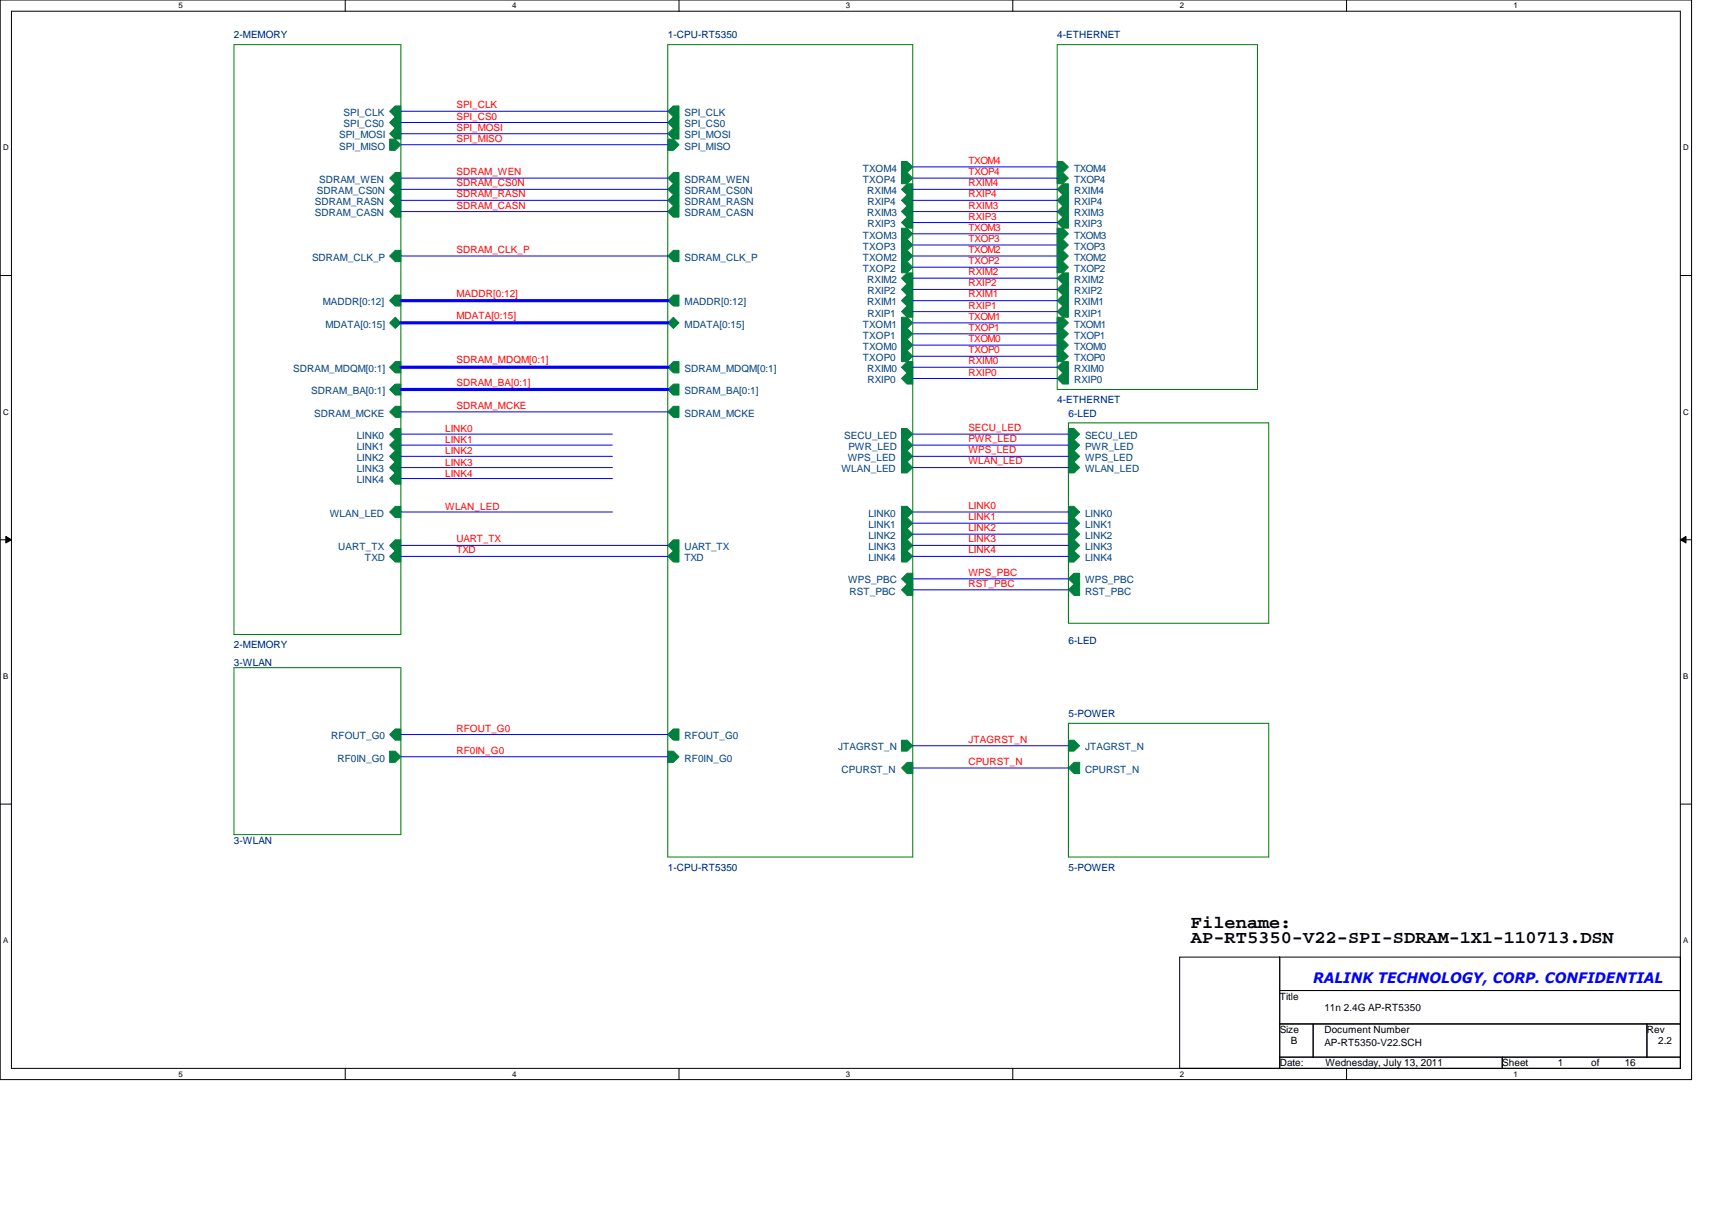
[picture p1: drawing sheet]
<svg xmlns="http://www.w3.org/2000/svg" width="297mm" height="210mm" viewBox="0 0 297 210" stroke-linecap="round" stroke-linejoin="round" font-family="sans-serif">
<path d="M0 0h293.5v187.3h-293.5zM2 1.9h289.5v183.4h-289.5z" fill="none" stroke="#000" stroke-width=".17"/>
<g fill="#fff">
<path d="M30.9 .2h.8v1.5h-.8z"/>
<path d="M30.9 185.5h.8v1.6h-.8z"/>
</g>
<path d="M59.9 0v1.9M59.9 185.3v2" fill="none" stroke="#000" stroke-width=".17"/>
<g fill="#fff">
<path d="M88.9 .2h.7v1.5h-.7z"/>
<path d="M88.9 185.5h.7v1.6h-.7z"/>
</g>
<path d="M117.8 0v1.9M117.8 185.3v2" fill="none" stroke="#000" stroke-width=".17"/>
<g fill="#fff">
<path d="M146.8 .2h.7v1.5h-.7z"/>
<path d="M146.8 185.5h.7v1.6h-.7z"/>
</g>
<path d="M175.7 0v1.9M175.7 185.3v2" fill="none" stroke="#000" stroke-width=".17"/>
<g fill="#fff">
<path d="M204.7 .2h.7v1.5h-.7z"/>
<path d="M204.7 185.5h.7v1.6h-.7z"/>
</g>
<path d="M233.6 0v1.9M233.6 185.3v2" fill="none" stroke="#000" stroke-width=".17"/>
<g fill="#fff">
<path d="M262.6 .2h.8v1.5h-.8z"/>
<path d="M262.6 185.5h.8v1.6h-.8z"/>
<path d="M.5 24.8h1v1.6h-1z"/>
<path d="M292.1 24.8h.9v1.6h-.9z"/>
<path d="M.5 70.7h1v1.5h-1z"/>
<path d="M292.1 70.7h.9v1.5h-.9z"/>
</g>
<path d="M0 47.8h2M291.5 47.8h2" fill="none" stroke="#000" stroke-width=".17"/>
<g fill="#fff">
<path d="M.5 116.5h.9v1.6h-.9z"/>
<path d="M292.1 116.5h.8v1.6h-.8z"/>
</g>
<path d="M0 93.6h2M1 93l1 .6-1 .6zM291.5 93.6l1-.6v1.2zM291.5 93.6h2" fill="none" stroke="#000" stroke-width=".17"/>
<path d="M1 93l1 .6-1 .6zM291.5 93.6l1-.6v1.2z" fill="#000"/>
<g fill="#fff">
<path d="M.5 162.4h.9v1.5h-.9z"/>
<path d="M292.1 162.4h.8v1.5h-.8z"/>
</g>
<path d="M0 139.5h2M291.5 139.5h2M204.7 166h86.8v19.3h-86.8zM222 171.8h69.5M222 166v19.3M222 177.6h69.5M227.8 177.6v5.8M285.7 177.6v5.8M222 183.4h69.5M260.6 183.4v1.9" fill="none" stroke="#000" stroke-width=".17"/>
<path d="M185.4 73.4h34.7v34.7h-34.7z" fill="none" stroke="#008000" stroke-width=".17"/>
<path d="M185.4 87.8h.9l1 1-1 1h-.9z" fill-rule="evenodd" fill="#008040"/>
<path d="M185.4 87.8h.9l1 1-1 1h-.9z" fill="none" stroke="#008040" stroke-width=".17"/>
<path d="M185.4 89.8h.9l1 1-1 .9h-.9z" fill-rule="evenodd" fill="#008040"/>
<path d="M185.4 89.8h.9l1 1-1 .9h-.9z" fill="none" stroke="#008040" stroke-width=".17"/>
<path d="M185.4 91.7h.9l1 1-1 .9h-.9z" fill-rule="evenodd" fill="#008040"/>
<path d="M185.4 91.7h.9l1 1-1 .9h-.9z" fill="none" stroke="#008040" stroke-width=".17"/>
<path d="M185.4 93.6h.9l1 1-1 1h-.9z" fill-rule="evenodd" fill="#008040"/>
<path d="M185.4 93.6h.9l1 1-1 1h-.9z" fill="none" stroke="#008040" stroke-width=".17"/>
<path d="M185.4 95.6h.9l1 .9-1 1h-.9z" fill-rule="evenodd" fill="#008040"/>
<path d="M185.4 95.6h.9l1 .9-1 1h-.9z" fill="none" stroke="#008040" stroke-width=".17"/>
<path d="M185.4 74.3h.9l1 1-1 1h-.9z" fill-rule="evenodd" fill="#008040"/>
<path d="M185.4 74.3h.9l1 1-1 1h-.9z" fill="none" stroke="#008040" stroke-width=".17"/>
<path d="M185.4 80.1h.9l1 1-1 .9h-.9z" fill-rule="evenodd" fill="#008040"/>
<path d="M185.4 80.1h.9l1 1-1 .9h-.9z" fill="none" stroke="#008040" stroke-width=".17"/>
<path d="M185.4 78.2h.9l1 1-1 .9h-.9z" fill-rule="evenodd" fill="#008040"/>
<path d="M185.4 78.2h.9l1 1-1 .9h-.9z" fill="none" stroke="#008040" stroke-width=".17"/>
<path d="M185.4 76.3h.9l1 .9-1 1h-.9z" fill-rule="evenodd" fill="#008040"/>
<path d="M185.4 76.3h.9l1 .9-1 1h-.9z" fill="none" stroke="#008040" stroke-width=".17"/>
<path d="M186.3 99.4h1v1.9h-1l-.9-.9z" fill-rule="evenodd" fill="#008040"/>
<path d="M186.3 99.4h1v1.9h-1l-.9-.9z" fill="none" stroke="#008040" stroke-width=".17"/>
<path d="M186.3 101.3h1v2h-1l-.9-1z" fill-rule="evenodd" fill="#008040"/>
<path d="M186.3 101.3h1v2h-1l-.9-1z" fill="none" stroke="#008040" stroke-width=".17"/>
<path d="M115.9 7.7h42.5v141h-42.5z" fill="none" stroke="#008000" stroke-width=".17"/>
<path d="M115.9 19.3l.9-.9h1v1.9h-1z" fill-rule="evenodd" fill="#008040"/>
<path d="M115.9 19.3l.9-.9h1v1.9h-1z" fill="none" stroke="#008040" stroke-width=".17"/>
<path d="M116.8 29.9h1v2h-1l-.9-1z" fill-rule="evenodd" fill="#008040"/>
<path d="M116.8 29.9h1v2h-1l-.9-1z" fill="none" stroke="#008040" stroke-width=".17"/>
<path d="M116.8 31.9h1v1.9h-1l-.9-.9z" fill-rule="evenodd" fill="#008040"/>
<path d="M116.8 31.9h1v1.9h-1l-.9-.9z" fill="none" stroke="#008040" stroke-width=".17"/>
<path d="M116.8 43.4h1v2h-1l-.9-1z" fill-rule="evenodd" fill="#008040"/>
<path d="M116.8 43.4h1v2h-1l-.9-1z" fill="none" stroke="#008040" stroke-width=".17"/>
<path d="M116.8 20.3h1v1.9h-1l-.9-.9z" fill-rule="evenodd" fill="#008040"/>
<path d="M116.8 20.3h1v1.9h-1l-.9-.9z" fill="none" stroke="#008040" stroke-width=".17"/>
<path d="M116.8 33.8h1v1.9h-1l-.9-.9z" fill-rule="evenodd" fill="#008040"/>
<path d="M116.8 33.8h1v1.9h-1l-.9-.9z" fill="none" stroke="#008040" stroke-width=".17"/>
<path d="M115.9 52.2l.9-1h1v1.9h-1z" fill-rule="evenodd" fill="#008040"/>
<path d="M115.9 52.2l.9-1h1v1.9h-1z" fill="none" stroke="#008040" stroke-width=".17"/>
<path d="M116.8 55l1 1-1 1-.9-1z" fill-rule="evenodd" fill="#008040"/>
<path d="M116.8 55l1 1-1 1-.9-1z" fill="none" stroke="#008040" stroke-width=".17"/>
<path d="M156.4 28h1l1 1-1 .9h-1z" fill-rule="evenodd" fill="#008040"/>
<path d="M156.4 28h1l1 1-1 .9h-1z" fill="none" stroke="#008040" stroke-width=".17"/>
<path d="M156.4 29.9h1l1 1-1 1h-1z" fill-rule="evenodd" fill="#008040"/>
<path d="M156.4 29.9h1l1 1-1 1h-1z" fill="none" stroke="#008040" stroke-width=".17"/>
<path d="M156.4 32.9l1-1h1v1.9h-1z" fill-rule="evenodd" fill="#008040"/>
<path d="M156.4 32.9l1-1h1v1.9h-1z" fill="none" stroke="#008040" stroke-width=".17"/>
<path d="M156.4 34.8l1-1h1v1.9h-1z" fill-rule="evenodd" fill="#008040"/>
<path d="M156.4 34.8l1-1h1v1.9h-1z" fill="none" stroke="#008040" stroke-width=".17"/>
<path d="M156.4 133.2l1-1h1v2h-1z" fill-rule="evenodd" fill="#008040"/>
<path d="M156.4 133.2l1-1h1v2h-1z" fill="none" stroke="#008040" stroke-width=".17"/>
<path d="M156.4 128.4h1l1 1-1 .9h-1z" fill-rule="evenodd" fill="#008040"/>
<path d="M156.4 128.4h1l1 1-1 .9h-1z" fill="none" stroke="#008040" stroke-width=".17"/>
<path d="M156.4 74.3h1l1 1-1 1h-1z" fill-rule="evenodd" fill="#008040"/>
<path d="M156.4 74.3h1l1 1-1 1h-1z" fill="none" stroke="#008040" stroke-width=".17"/>
<path d="M156.4 80.1h1l1 1-1 .9h-1z" fill-rule="evenodd" fill="#008040"/>
<path d="M156.4 80.1h1l1 1-1 .9h-1z" fill="none" stroke="#008040" stroke-width=".17"/>
<path d="M115.9 127.4l.9-1h1v2h-1z" fill-rule="evenodd" fill="#008040"/>
<path d="M115.9 127.4l.9-1h1v2h-1z" fill="none" stroke="#008040" stroke-width=".17"/>
<path d="M115.9 130.3h.9l1 1-1 .9h-.9z" fill-rule="evenodd" fill="#008040"/>
<path d="M115.9 130.3h.9l1 1-1 .9h-.9z" fill="none" stroke="#008040" stroke-width=".17"/>
<path d="M156.4 93.6h1l1 1-1 1h-1z" fill-rule="evenodd" fill="#008040"/>
<path d="M156.4 93.6h1l1 1-1 1h-1z" fill="none" stroke="#008040" stroke-width=".17"/>
<path d="M156.4 91.7h1l1 1-1 .9h-1z" fill-rule="evenodd" fill="#008040"/>
<path d="M156.4 91.7h1l1 1-1 .9h-1z" fill="none" stroke="#008040" stroke-width=".17"/>
<path d="M156.4 87.8h1l1 1-1 1h-1z" fill-rule="evenodd" fill="#008040"/>
<path d="M156.4 87.8h1l1 1-1 1h-1z" fill="none" stroke="#008040" stroke-width=".17"/>
<path d="M156.4 89.8h1l1 1-1 .9h-1z" fill-rule="evenodd" fill="#008040"/>
<path d="M156.4 89.8h1l1 1-1 .9h-1z" fill="none" stroke="#008040" stroke-width=".17"/>
<path d="M156.4 95.6h1l1 .9-1 1h-1z" fill-rule="evenodd" fill="#008040"/>
<path d="M156.4 95.6h1l1 .9-1 1h-1z" fill="none" stroke="#008040" stroke-width=".17"/>
<path d="M156.4 36.7l1-1h1v2h-1z" fill-rule="evenodd" fill="#008040"/>
<path d="M156.4 36.7l1-1h1v2h-1z" fill="none" stroke="#008040" stroke-width=".17"/>
<path d="M156.4 65.7l1-1h1v1.9h-1z" fill-rule="evenodd" fill="#008040"/>
<path d="M156.4 65.7l1-1h1v1.9h-1z" fill="none" stroke="#008040" stroke-width=".17"/>
<path d="M156.4 54.1l1-1h1v1.9h-1z" fill-rule="evenodd" fill="#008040"/>
<path d="M156.4 54.1l1-1h1v1.9h-1z" fill="none" stroke="#008040" stroke-width=".17"/>
<path d="M156.4 50.2l1-1h1v2h-1z" fill-rule="evenodd" fill="#008040"/>
<path d="M156.4 50.2l1-1h1v2h-1z" fill="none" stroke="#008040" stroke-width=".17"/>
<path d="M156.4 38.6l1-.9h1v1.9h-1z" fill-rule="evenodd" fill="#008040"/>
<path d="M156.4 38.6l1-.9h1v1.9h-1z" fill="none" stroke="#008040" stroke-width=".17"/>
<path d="M156.4 63.7l1-1h1v2h-1z" fill-rule="evenodd" fill="#008040"/>
<path d="M156.4 63.7l1-1h1v2h-1z" fill="none" stroke="#008040" stroke-width=".17"/>
<path d="M156.4 52.2l1-1h1v1.9h-1z" fill-rule="evenodd" fill="#008040"/>
<path d="M156.4 52.2l1-1h1v1.9h-1z" fill="none" stroke="#008040" stroke-width=".17"/>
<path d="M156.4 48.3l1-1h1v1.9h-1z" fill-rule="evenodd" fill="#008040"/>
<path d="M156.4 48.3l1-1h1v1.9h-1z" fill="none" stroke="#008040" stroke-width=".17"/>
<path d="M156.4 60.8h1l1 1-1 .9h-1z" fill-rule="evenodd" fill="#008040"/>
<path d="M156.4 60.8h1l1 1-1 .9h-1z" fill="none" stroke="#008040" stroke-width=".17"/>
<path d="M156.4 57h1l1 .9-1 1h-1z" fill-rule="evenodd" fill="#008040"/>
<path d="M156.4 57h1l1 .9-1 1h-1z" fill="none" stroke="#008040" stroke-width=".17"/>
<path d="M156.4 45.4h1l1 1-1 .9h-1z" fill-rule="evenodd" fill="#008040"/>
<path d="M156.4 45.4h1l1 1-1 .9h-1z" fill="none" stroke="#008040" stroke-width=".17"/>
<path d="M156.4 41.5h1l1 1-1 .9h-1z" fill-rule="evenodd" fill="#008040"/>
<path d="M156.4 41.5h1l1 1-1 .9h-1z" fill="none" stroke="#008040" stroke-width=".17"/>
<path d="M156.4 58.9h1l1 1-1 .9h-1z" fill-rule="evenodd" fill="#008040"/>
<path d="M156.4 58.9h1l1 1-1 .9h-1z" fill="none" stroke="#008040" stroke-width=".17"/>
<path d="M156.4 55h1l1 1-1 1h-1z" fill-rule="evenodd" fill="#008040"/>
<path d="M156.4 55h1l1 1-1 1h-1z" fill="none" stroke="#008040" stroke-width=".17"/>
<path d="M156.4 43.4h1l1 1-1 1h-1z" fill-rule="evenodd" fill="#008040"/>
<path d="M156.4 43.4h1l1 1-1 1h-1z" fill="none" stroke="#008040" stroke-width=".17"/>
<path d="M156.4 39.6h1l1 1-1 .9h-1z" fill-rule="evenodd" fill="#008040"/>
<path d="M156.4 39.6h1l1 1-1 .9h-1z" fill="none" stroke="#008040" stroke-width=".17"/>
<path d="M156.4 76.3h1l1 .9-1 1h-1z" fill-rule="evenodd" fill="#008040"/>
<path d="M156.4 76.3h1l1 .9-1 1h-1z" fill="none" stroke="#008040" stroke-width=".17"/>
<path d="M156.4 78.2h1l1 1-1 .9h-1z" fill-rule="evenodd" fill="#008040"/>
<path d="M156.4 78.2h1l1 1-1 .9h-1z" fill="none" stroke="#008040" stroke-width=".17"/>
<path d="M156.4 100.4l1-1h1v1.9h-1z" fill-rule="evenodd" fill="#008040"/>
<path d="M156.4 100.4l1-1h1v1.9h-1z" fill="none" stroke="#008040" stroke-width=".17"/>
<path d="M156.4 102.3l1-1h1v2h-1z" fill-rule="evenodd" fill="#008040"/>
<path d="M156.4 102.3l1-1h1v2h-1z" fill="none" stroke="#008040" stroke-width=".17"/>
<path d="M115.9 63.7l.9-1h1v2h-1z" fill-rule="evenodd" fill="#008040"/>
<path d="M115.9 63.7l.9-1h1v2h-1z" fill="none" stroke="#008040" stroke-width=".17"/>
<path d="M115.9 36.7l.9-1h1v2h-1z" fill-rule="evenodd" fill="#008040"/>
<path d="M115.9 36.7l.9-1h1v2h-1z" fill="none" stroke="#008040" stroke-width=".17"/>
<path d="M115.9 67.6l.9-1h1v1.9h-1z" fill-rule="evenodd" fill="#008040"/>
<path d="M115.9 67.6l.9-1h1v1.9h-1z" fill="none" stroke="#008040" stroke-width=".17"/>
<path d="M116.8 22.2h1v1.9h-1l-.9-.9z" fill-rule="evenodd" fill="#008040"/>
<path d="M116.8 22.2h1v1.9h-1l-.9-.9z" fill="none" stroke="#008040" stroke-width=".17"/>
<path d="M115.9 24.1h.9l1 1-1 1h-.9z" fill-rule="evenodd" fill="#008040"/>
<path d="M115.9 24.1h.9l1 1-1 1h-.9z" fill="none" stroke="#008040" stroke-width=".17"/>
<path d="M116.8 93.6h1v2h-1l-.9-1z" fill-rule="evenodd" fill="#008040"/>
<path d="M116.8 93.6h1v2h-1l-.9-1z" fill="none" stroke="#008040" stroke-width=".17"/>
<path d="M115.9 96.5l.9-.9h1v1.9h-1z" fill-rule="evenodd" fill="#008040"/>
<path d="M115.9 96.5l.9-.9h1v1.9h-1z" fill="none" stroke="#008040" stroke-width=".17"/>
<path d="M116.8 70.5h1v1.9h-1l-.9-.9z" fill-rule="evenodd" fill="#008040"/>
<path d="M116.8 70.5h1v1.9h-1l-.9-.9z" fill="none" stroke="#008040" stroke-width=".17"/>
<path d="M40.6 7.7h29v102.4h-29z" fill="none" stroke="#008000" stroke-width=".17"/>
<path d="M67.6 19.3l1-.9h1v1.9h-1z" fill-rule="evenodd" fill="#008040"/>
<path d="M67.6 19.3l1-.9h1v1.9h-1z" fill="none" stroke="#008040" stroke-width=".17"/>
<path d="M68.6 31.9h1v1.9h-1l-1-.9z" fill-rule="evenodd" fill="#008040"/>
<path d="M68.6 31.9h1v1.9h-1l-1-.9z" fill="none" stroke="#008040" stroke-width=".17"/>
<path d="M67.6 30.9l1-1h1v2h-1z" fill-rule="evenodd" fill="#008040"/>
<path d="M67.6 30.9l1-1h1v2h-1z" fill="none" stroke="#008040" stroke-width=".17"/>
<path d="M67.6 44.4l1-1h1v2h-1z" fill-rule="evenodd" fill="#008040"/>
<path d="M67.6 44.4l1-1h1v2h-1z" fill="none" stroke="#008040" stroke-width=".17"/>
<path d="M68.6 20.3h1v1.9h-1l-1-.9z" fill-rule="evenodd" fill="#008040"/>
<path d="M68.6 20.3h1v1.9h-1l-1-.9z" fill="none" stroke="#008040" stroke-width=".17"/>
<path d="M68.6 33.8h1v1.9h-1l-1-.9z" fill-rule="evenodd" fill="#008040"/>
<path d="M68.6 33.8h1v1.9h-1l-1-.9z" fill="none" stroke="#008040" stroke-width=".17"/>
<path d="M67.6 52.2l1-1h1v1.9h-1z" fill-rule="evenodd" fill="#008040"/>
<path d="M67.6 52.2l1-1h1v1.9h-1z" fill="none" stroke="#008040" stroke-width=".17"/>
<path d="M67.6 56l1-1 1 1-1 1z" fill-rule="evenodd" fill="#008040"/>
<path d="M67.6 56l1-1 1 1-1 1z" fill="none" stroke="#008040" stroke-width=".17"/>
<path d="M67.6 63.7l1-1h1v2h-1z" fill-rule="evenodd" fill="#008040"/>
<path d="M67.6 63.7l1-1h1v2h-1z" fill="none" stroke="#008040" stroke-width=".17"/>
<path d="M68.6 35.7h1v2h-1l-1-1z" fill-rule="evenodd" fill="#008040"/>
<path d="M68.6 35.7h1v2h-1l-1-1z" fill="none" stroke="#008040" stroke-width=".17"/>
<path d="M67.6 67.6l1-1h1v1.9h-1z" fill-rule="evenodd" fill="#008040"/>
<path d="M67.6 67.6l1-1h1v1.9h-1z" fill="none" stroke="#008040" stroke-width=".17"/>
<path d="M67.6 23.2l1-1h1v1.9h-1z" fill-rule="evenodd" fill="#008040"/>
<path d="M67.6 23.2l1-1h1v1.9h-1z" fill="none" stroke="#008040" stroke-width=".17"/>
<path d="M67.6 24.1h1l1 1-1 1h-1z" fill-rule="evenodd" fill="#008040"/>
<path d="M67.6 24.1h1l1 1-1 1h-1z" fill="none" stroke="#008040" stroke-width=".17"/>
<path d="M68.6 82h1v2h-1l-1-1z" fill-rule="evenodd" fill="#008040"/>
<path d="M68.6 82h1v2h-1l-1-1z" fill="none" stroke="#008040" stroke-width=".17"/>
<path d="M68.6 80.1h1v1.9h-1l-1-.9z" fill-rule="evenodd" fill="#008040"/>
<path d="M68.6 80.1h1v1.9h-1l-1-.9z" fill="none" stroke="#008040" stroke-width=".17"/>
<path d="M67.6 79.2l1-1h1v1.9h-1z" fill-rule="evenodd" fill="#008040"/>
<path d="M67.6 79.2l1-1h1v1.9h-1z" fill="none" stroke="#008040" stroke-width=".17"/>
<path d="M67.6 77.2l1-.9h1v1.9h-1z" fill-rule="evenodd" fill="#008040"/>
<path d="M67.6 77.2l1-.9h1v1.9h-1z" fill="none" stroke="#008040" stroke-width=".17"/>
<path d="M67.6 88.8l1-1h1v2h-1z" fill-rule="evenodd" fill="#008040"/>
<path d="M67.6 88.8l1-1h1v2h-1z" fill="none" stroke="#008040" stroke-width=".17"/>
<path d="M67.6 94.6l1-1h1v2h-1z" fill-rule="evenodd" fill="#008040"/>
<path d="M67.6 94.6l1-1h1v2h-1z" fill="none" stroke="#008040" stroke-width=".17"/>
<path d="M67.6 96.5l1-.9h1v1.9h-1z" fill-rule="evenodd" fill="#008040"/>
<path d="M67.6 96.5l1-.9h1v1.9h-1z" fill="none" stroke="#008040" stroke-width=".17"/>
<path d="M67.6 71.5l1-1h1v1.9h-1z" fill-rule="evenodd" fill="#008040"/>
<path d="M67.6 71.5l1-1h1v1.9h-1z" fill="none" stroke="#008040" stroke-width=".17"/>
<path d="M68.6 74.3h1v2h-1l-1-1z" fill-rule="evenodd" fill="#008040"/>
<path d="M68.6 74.3h1v2h-1l-1-1z" fill="none" stroke="#008040" stroke-width=".17"/>
<path d="M40.6 115.8h29v29h-29z" fill="none" stroke="#008000" stroke-width=".17"/>
<path d="M67.6 130.3h1l1 1-1 .9h-1z" fill-rule="evenodd" fill="#008040"/>
<path d="M67.6 130.3h1l1 1-1 .9h-1z" fill="none" stroke="#008040" stroke-width=".17"/>
<path d="M67.6 127.4l1-1h1v2h-1z" fill-rule="evenodd" fill="#008040"/>
<path d="M67.6 127.4l1-1h1v2h-1z" fill="none" stroke="#008040" stroke-width=".17"/>
<path d="M183.4 7.7h34.8v59.9h-34.8z" fill="none" stroke="#008000" stroke-width=".17"/>
<path d="M183.4 28h1l1 1-1 .9h-1z" fill-rule="evenodd" fill="#008040"/>
<path d="M183.4 28h1l1 1-1 .9h-1z" fill="none" stroke="#008040" stroke-width=".17"/>
<path d="M183.4 29.9h1l1 1-1 1h-1z" fill-rule="evenodd" fill="#008040"/>
<path d="M183.4 29.9h1l1 1-1 1h-1z" fill="none" stroke="#008040" stroke-width=".17"/>
<path d="M184.4 31.9h1v1.9h-1l-1-.9z" fill-rule="evenodd" fill="#008040"/>
<path d="M184.4 31.9h1v1.9h-1l-1-.9z" fill="none" stroke="#008040" stroke-width=".17"/>
<path d="M184.4 33.8h1v1.9h-1l-1-.9z" fill-rule="evenodd" fill="#008040"/>
<path d="M184.4 33.8h1v1.9h-1l-1-.9z" fill="none" stroke="#008040" stroke-width=".17"/>
<path d="M184.4 35.7h1v2h-1l-1-1z" fill-rule="evenodd" fill="#008040"/>
<path d="M184.4 35.7h1v2h-1l-1-1z" fill="none" stroke="#008040" stroke-width=".17"/>
<path d="M183.4 38.6l1-.9h1v1.9h-1z" fill-rule="evenodd" fill="#008040"/>
<path d="M183.4 38.6l1-.9h1v1.9h-1z" fill="none" stroke="#008040" stroke-width=".17"/>
<path d="M183.4 39.6h1l1 1-1 .9h-1z" fill-rule="evenodd" fill="#008040"/>
<path d="M183.4 39.6h1l1 1-1 .9h-1z" fill="none" stroke="#008040" stroke-width=".17"/>
<path d="M183.4 41.5h1l1 1-1 .9h-1z" fill-rule="evenodd" fill="#008040"/>
<path d="M183.4 41.5h1l1 1-1 .9h-1z" fill="none" stroke="#008040" stroke-width=".17"/>
<path d="M183.4 43.4h1l1 1-1 1h-1z" fill-rule="evenodd" fill="#008040"/>
<path d="M183.4 43.4h1l1 1-1 1h-1z" fill="none" stroke="#008040" stroke-width=".17"/>
<path d="M183.4 45.4h1l1 1-1 .9h-1z" fill-rule="evenodd" fill="#008040"/>
<path d="M183.4 45.4h1l1 1-1 .9h-1z" fill="none" stroke="#008040" stroke-width=".17"/>
<path d="M183.4 48.3l1-1h1v1.9h-1z" fill-rule="evenodd" fill="#008040"/>
<path d="M183.4 48.3l1-1h1v1.9h-1z" fill="none" stroke="#008040" stroke-width=".17"/>
<path d="M184.4 49.2h1v2h-1l-1-1z" fill-rule="evenodd" fill="#008040"/>
<path d="M184.4 49.2h1v2h-1l-1-1z" fill="none" stroke="#008040" stroke-width=".17"/>
<path d="M184.4 51.2h1v1.9h-1l-1-.9z" fill-rule="evenodd" fill="#008040"/>
<path d="M184.4 51.2h1v1.9h-1l-1-.9z" fill="none" stroke="#008040" stroke-width=".17"/>
<path d="M184.4 53.1h1v1.9h-1l-1-.9z" fill-rule="evenodd" fill="#008040"/>
<path d="M184.4 53.1h1v1.9h-1l-1-.9z" fill="none" stroke="#008040" stroke-width=".17"/>
<path d="M183.4 55h1l1 1-1 1h-1z" fill-rule="evenodd" fill="#008040"/>
<path d="M183.4 55h1l1 1-1 1h-1z" fill="none" stroke="#008040" stroke-width=".17"/>
<path d="M183.4 57h1l1 .9-1 1h-1z" fill-rule="evenodd" fill="#008040"/>
<path d="M183.4 57h1l1 .9-1 1h-1z" fill="none" stroke="#008040" stroke-width=".17"/>
<path d="M183.4 58.9h1l1 1-1 .9h-1z" fill-rule="evenodd" fill="#008040"/>
<path d="M183.4 58.9h1l1 1-1 .9h-1z" fill="none" stroke="#008040" stroke-width=".17"/>
<path d="M183.4 60.8h1l1 1-1 .9h-1z" fill-rule="evenodd" fill="#008040"/>
<path d="M183.4 60.8h1l1 1-1 .9h-1z" fill="none" stroke="#008040" stroke-width=".17"/>
<path d="M184.4 62.7h1v2h-1l-1-1z" fill-rule="evenodd" fill="#008040"/>
<path d="M184.4 62.7h1v2h-1l-1-1z" fill="none" stroke="#008040" stroke-width=".17"/>
<path d="M184.4 64.7h1v1.9h-1l-1-.9z" fill-rule="evenodd" fill="#008040"/>
<path d="M184.4 64.7h1v1.9h-1l-1-.9z" fill="none" stroke="#008040" stroke-width=".17"/>
<path d="M185.4 125.5h34.7v23.2h-34.7z" fill="none" stroke="#008000" stroke-width=".17"/>
<path d="M186.3 132.2h1v2h-1l-.9-1z" fill-rule="evenodd" fill="#008040"/>
<path d="M186.3 132.2h1v2h-1l-.9-1z" fill="none" stroke="#008040" stroke-width=".17"/>
<path d="M185.4 128.4h.9l1 1-1 .9h-.9z" fill-rule="evenodd" fill="#008040"/>
<path d="M185.4 128.4h.9l1 1-1 .9h-.9z" fill="none" stroke="#008040" stroke-width=".17"/>
<path d="M69.6 52.2h46.3M69.6 56h46.3M69.6 67.6h46.3M69.6 63.7h46.3" fill="none" stroke="#00f" stroke-width=".55"/>
<g fill="none" stroke="#00f" stroke-width=".17">
<path d="M69.6 19.3h46.3M69.6 25.1h46.3M69.6 36.7h46.3M69.6 34.8h46.3M69.6 30.9h46.3M69.6 32.9h46.3M69.6 21.3h46.3M69.6 23.2h46.3M158.4 36.7h25.1M158.4 34.8h25.1M158.4 30.9h25.1M158.4 29h25.1"/>
<path d="M158.4 32.9h25.1M158.4 38.6h25.1M69.6 44.4h46.3M158.4 59.9h25.1M158.4 50.2h25.1M158.4 46.4h25.1M158.4 42.5h25.1M158.4 54.1h25.1M158.4 44.4h25.1M158.4 56h25.1M158.4 48.3h25.1M158.4 40.6h25.1"/>
<path d="M158.4 52.2h25.1M158.4 57.9h25.1M69.5 71.5h46.4M69.6 77.2h36.7M69.6 79.2h36.7M69.6 75.3h36.7M158.4 77.2h27M158.4 79.2h27M158.4 65.7h25.1M158.4 75.3h27M158.4 63.7h25.1M158.4 61.8h25.1"/>
<path d="M69.6 81.1h36.7M69.6 83h36.7M69.6 88.8h36.7M69.6 94.6h46.3M69.6 96.5h46.3M158.4 81.1h27M158.4 88.8h27M158.4 94.6h27M158.4 90.8h27M158.4 96.5h27M158.4 92.7h27M158.4 100.4h27"/>
<path d="M158.4 102.3h27M69.6 127.4h46.3M69.6 131.3h46.3M158.4 129.4h27M158.4 133.2h27"/>
</g>
<g font-size="3.1">
<text x="206.6" y="160.9">Filename:</text>
<text x="206.6" y="163.6">AP-RT5350-V22-SPI-SDRAM-1X1-110713.DSN</text>
</g>
<text font-size="2.5" fill="#00f" x="227.8" y="170.5">RALINK TECHNOLOGY, CORP. CONFIDENTIAL</text>
<g font-size="1.7" fill="#000080">
<text x="40.6" y="6.6">2-MEMORY</text>
<text x="115.9" y="6.6">1-CPU-RT5350</text>
<text x="183.4" y="6.6">4-ETHERNET</text>
<text x="183.4" y="70">4-ETHERNET</text>
<text x="185.4" y="72.3">6-LED</text>
<text x="40.6" y="112.4">2-MEMORY</text>
<text x="185.4" y="111.7">6-LED</text>
<text x="40.6" y="115.5">3-WLAN</text>
<text x="185.4" y="124.4">5-POWER</text>
<text x="40.6" y="146.4">3-WLAN</text>
<text x="115.9" y="151">1-CPU-RT5350</text>
<text x="185.4" y="151">5-POWER</text>
</g>
<g font-size="1.7" fill="#004080">
<text x="59.6" y="20.2">SPI_CLK</text>
<text x="59.6" y="22.1">SPI_CS0</text>
<text x="118.8" y="20.2">SPI_CLK</text>
<text x="118.8" y="22.1">SPI_CS0</text>
<text x="58.8" y="24">SPI_MOSI</text>
<text x="58.8" y="26">SPI_MISO</text>
<text x="118.8" y="24">SPI_MOSI</text>
<text x="118.8" y="26">SPI_MISO</text>
<text x="149.7" y="29.8">TXOM4</text>
<text x="186.3" y="29.8">TXOM4</text>
<text x="54.6" y="35.6">SDRAM_RASN</text>
<text x="55" y="33.7">SDRAM_CS0N</text>
<text x="55.4" y="31.7">SDRAM_WEN</text>
<text x="118.8" y="31.7">SDRAM_WEN</text>
<text x="118.8" y="33.7">SDRAM_CS0N</text>
<text x="118.8" y="35.6">SDRAM_RASN</text>
<text x="149.7" y="31.7">TXOP4</text>
<text x="150.4" y="33.7">RXIM4</text>
<text x="150.5" y="35.6">RXIP4</text>
<text x="186.3" y="31.7">TXOP4</text>
<text x="186.3" y="33.7">RXIM4</text>
<text x="186.3" y="35.6">RXIP4</text>
<text x="54.6" y="37.5">SDRAM_CASN</text>
<text x="118.8" y="37.5">SDRAM_CASN</text>
<text x="149.7" y="41.4">TXOM3</text>
<text x="150.4" y="37.5">RXIM3</text>
<text x="150.5" y="39.5">RXIP3</text>
<text x="186.3" y="37.5">RXIM3</text>
<text x="186.3" y="39.5">RXIP3</text>
<text x="186.3" y="41.4">TXOM3</text>
<text x="54.1" y="45.3">SDRAM_CLK_P</text>
<text x="118.8" y="45.3">SDRAM_CLK_P</text>
<text x="149.7" y="45.3">TXOM2</text>
<text x="149.7" y="47.2">TXOP2</text>
<text x="149.7" y="43.3">TXOP3</text>
<text x="186.3" y="43.3">TXOP3</text>
<text x="186.3" y="45.3">TXOM2</text>
<text x="186.3" y="47.2">TXOP2</text>
<text x="56" y="53">MADDR[0:12]</text>
<text x="118.8" y="53">MADDR[0:12]</text>
<text x="150.4" y="53">RXIM1</text>
<text x="150.4" y="49.1">RXIM2</text>
<text x="150.5" y="51.1">RXIP2</text>
<text x="186.3" y="49.1">RXIM2</text>
<text x="186.3" y="51.1">RXIP2</text>
<text x="186.3" y="53">RXIM1</text>
<text x="56.5" y="56.9">MDATA[0:15]</text>
<text x="118.8" y="56.9">MDATA[0:15]</text>
<text x="149.7" y="56.9">TXOM1</text>
<text x="149.7" y="58.8">TXOP1</text>
<text x="150.5" y="54.9">RXIP1</text>
<text x="186.3" y="54.9">RXIP1</text>
<text x="186.3" y="56.9">TXOM1</text>
<text x="186.3" y="58.8">TXOP1</text>
<text x="50.9" y="64.6">SDRAM_MDQM[0:1]</text>
<text x="118.8" y="64.6">SDRAM_MDQM[0:1]</text>
<text x="149.7" y="60.7">TXOM0</text>
<text x="149.7" y="62.6">TXOP0</text>
<text x="150.4" y="64.6">RXIM0</text>
<text x="186.3" y="60.7">TXOM0</text>
<text x="186.3" y="62.6">TXOP0</text>
<text x="186.3" y="64.6">RXIM0</text>
<text x="54" y="68.4">SDRAM_BA[0:1]</text>
<text x="118.8" y="68.4">SDRAM_BA[0:1]</text>
<text x="150.5" y="66.5">RXIP0</text>
<text x="186.3" y="66.5">RXIP0</text>
<text x="54.5" y="72.3">SDRAM_MCKE</text>
<text x="61.9" y="76.2">LINK0</text>
<text x="118.8" y="72.3">SDRAM_MCKE</text>
<text x="146.5" y="76.2">SECU_LED</text>
<text x="188.3" y="76.2">SECU_LED</text>
<text x="61.9" y="83.9">LINK4</text>
<text x="61.9" y="81.9">LINK3</text>
<text x="61.9" y="80">LINK2</text>
<text x="61.9" y="78.1">LINK1</text>
<text x="146" y="81.9">WLAN_LED</text>
<text x="147.1" y="80">WPS_LED</text>
<text x="147.2" y="78.1">PWR_LED</text>
<text x="188.3" y="81.9">WLAN_LED</text>
<text x="188.3" y="80">WPS_LED</text>
<text x="188.3" y="78.1">PWR_LED</text>
<text x="57.2" y="89.7">WLAN_LED</text>
<text x="150.7" y="89.7">LINK0</text>
<text x="188.3" y="89.7">LINK0</text>
<text x="58.7" y="95.5">UART_TX</text>
<text x="118.8" y="95.5">UART_TX</text>
<text x="150.7" y="95.5">LINK3</text>
<text x="150.7" y="93.5">LINK2</text>
<text x="150.7" y="91.6">LINK1</text>
<text x="188.3" y="91.6">LINK1</text>
<text x="188.3" y="93.5">LINK2</text>
<text x="188.3" y="95.5">LINK3</text>
<text x="63.3" y="97.4">TXD</text>
<text x="118.8" y="97.4">TXD</text>
<text x="147.1" y="101.2">WPS_PBC</text>
<text x="150.7" y="97.4">LINK4</text>
<text x="188.3" y="97.4">LINK4</text>
<text x="188.3" y="101.2">WPS_PBC</text>
<text x="147.4" y="103.2">RST_PBC</text>
<text x="188.3" y="103.2">RST_PBC</text>
<text x="57.5" y="128.3">RFOUT_G0</text>
<text x="118.8" y="128.3">RFOUT_G0</text>
<text x="145.4" y="130.2">JTAGRST_N</text>
<text x="188.3" y="130.2">JTAGRST_N</text>
<text x="58.5" y="132.1">RF0IN_G0</text>
<text x="118.8" y="132.1">RF0IN_G0</text>
<text x="146" y="134.1">CPURST_N</text>
<text x="188.3" y="134.1">CPURST_N</text>
</g>
<g font-size="1.7" fill="#f00">
<text x="79.2" y="20.7">SPI_CS0</text>
<text x="79.2" y="18.8">SPI_CLK</text>
<text x="79.2" y="22.6">SPI_MOSI</text>
<text x="79.2" y="24.6">SPI_MISO</text>
<text x="168" y="28.4">TXOM4</text>
<text x="79.2" y="34.2">SDRAM_RASN</text>
<text x="79.2" y="32.3">SDRAM_CS0N</text>
<text x="79.2" y="30.4">SDRAM_WEN</text>
<text x="168" y="30.4">TXOP4</text>
<text x="168" y="34.2">RXIP4</text>
<text x="168" y="32.3">RXIM4</text>
<text x="79.2" y="36.2">SDRAM_CASN</text>
<text x="168" y="42">TXOP3</text>
<text x="168" y="40">TXOM3</text>
<text x="168" y="38.1">RXIP3</text>
<text x="168" y="36.2">RXIM3</text>
<text x="79.2" y="43.9">SDRAM_CLK_P</text>
<text x="168" y="45.8">TXOP2</text>
<text x="168" y="43.9">TXOM2</text>
<text x="168" y="47.8">RXIM2</text>
<text x="79.2" y="51.4">MADDR[0:12]</text>
<text x="168" y="49.7">RXIP2</text>
<text x="168" y="53.6">RXIP1</text>
<text x="168" y="51.6">RXIM1</text>
<text x="79.2" y="55.3">MDATA[0:15]</text>
<text x="168" y="59.4">TXOM0</text>
<text x="168" y="55.5">TXOM1</text>
<text x="168" y="57.4">TXOP1</text>
<text x="79.2" y="63">SDRAM_MDQM[0:1]</text>
<text x="168" y="65.2">RXIP0</text>
<text x="168" y="63.2">RXIM0</text>
<text x="168" y="61.3">TXOP0</text>
<text x="79.2" y="66.9">SDRAM_BA[0:1]</text>
<text x="79.2" y="70.9">SDRAM_MCKE</text>
<text x="77.3" y="76.9">LINK1</text>
<text x="77.3" y="75">LINK0</text>
<text x="168" y="74.8">SECU_LED</text>
<text x="168" y="76.7">PWR_LED</text>
<text x="77.3" y="80.8">LINK3</text>
<text x="77.3" y="78.8">LINK2</text>
<text x="77.3" y="82.7">LINK4</text>
<text x="168" y="78.7">WPS_LED</text>
<text x="168" y="80.6">WLAN_LED</text>
<text x="77.3" y="88.5">WLAN_LED</text>
<text x="168" y="88.3">LINK0</text>
<text x="79.2" y="94.1">UART_TX</text>
<text x="168" y="90.2">LINK1</text>
<text x="168" y="92.2">LINK2</text>
<text x="168" y="94.1">LINK3</text>
<text x="79.2" y="96">TXD</text>
<text x="168" y="99.9">WPS_PBC</text>
<text x="168" y="96">LINK4</text>
<text x="168" y="101.8">RST_PBC</text>
<text x="79.2" y="126.9">RFOUT_G0</text>
<text x="79.2" y="130.8">RF0IN_G0</text>
<text x="168" y="128.8">JTAGRST_N</text>
<text x="168" y="132.7">CPURST_N</text>
</g>
<g font-size="1.7">
<text x="222" y="173.4">Title</text>
<text x="222" y="179.2">Size</text>
<text x="229.8" y="175.3">11n 2.4G AP-RT5350</text>
<text x="229.8" y="179.2">Document Number</text>
<text x="285.7" y="179.2">Rev</text>
<text x="222" y="185">Date:</text>
<text x="224" y="181.1">B</text>
<text x="229.8" y="181.5">AP-RT5350-V22.SCH</text>
<text x="230" y="185">Wednesday, July 13, 2011</text>
<text x="260.6" y="185">Sheet</text>
<text x="270.3" y="185">1</text>
<text x="276.1" y="185">of</text>
<text x="281.9" y="185">16</text>
<text x="287.7" y="181.1">2.2</text>
</g>
<g font-size="1.4">
<text x="30.9" y="1.4">5</text>
<text x="88.9" y="1.4">4</text>
<text x="146.8" y="1.4">3</text>
<text x="204.7" y="1.4">2</text>
<text x="262.6" y="1.4">1</text>
<text x=".5" y="26.1">D</text>
<text x="292.1" y="26.1">D</text>
<text x=".5" y="71.9">C</text>
<text x="292.1" y="71.9">C</text>
<text x=".5" y="117.8">B</text>
<text x="292.1" y="117.8">B</text>
<text x=".5" y="163.6">A</text>
<text x="292.1" y="163.6">A</text>
<text x="30.9" y="186.8">5</text>
<text x="88.9" y="186.8">4</text>
<text x="146.8" y="186.8">3</text>
<text x="204.7" y="186.8">2</text>
<text x="262.6" y="186.8">1</text>
</g>
</svg>
